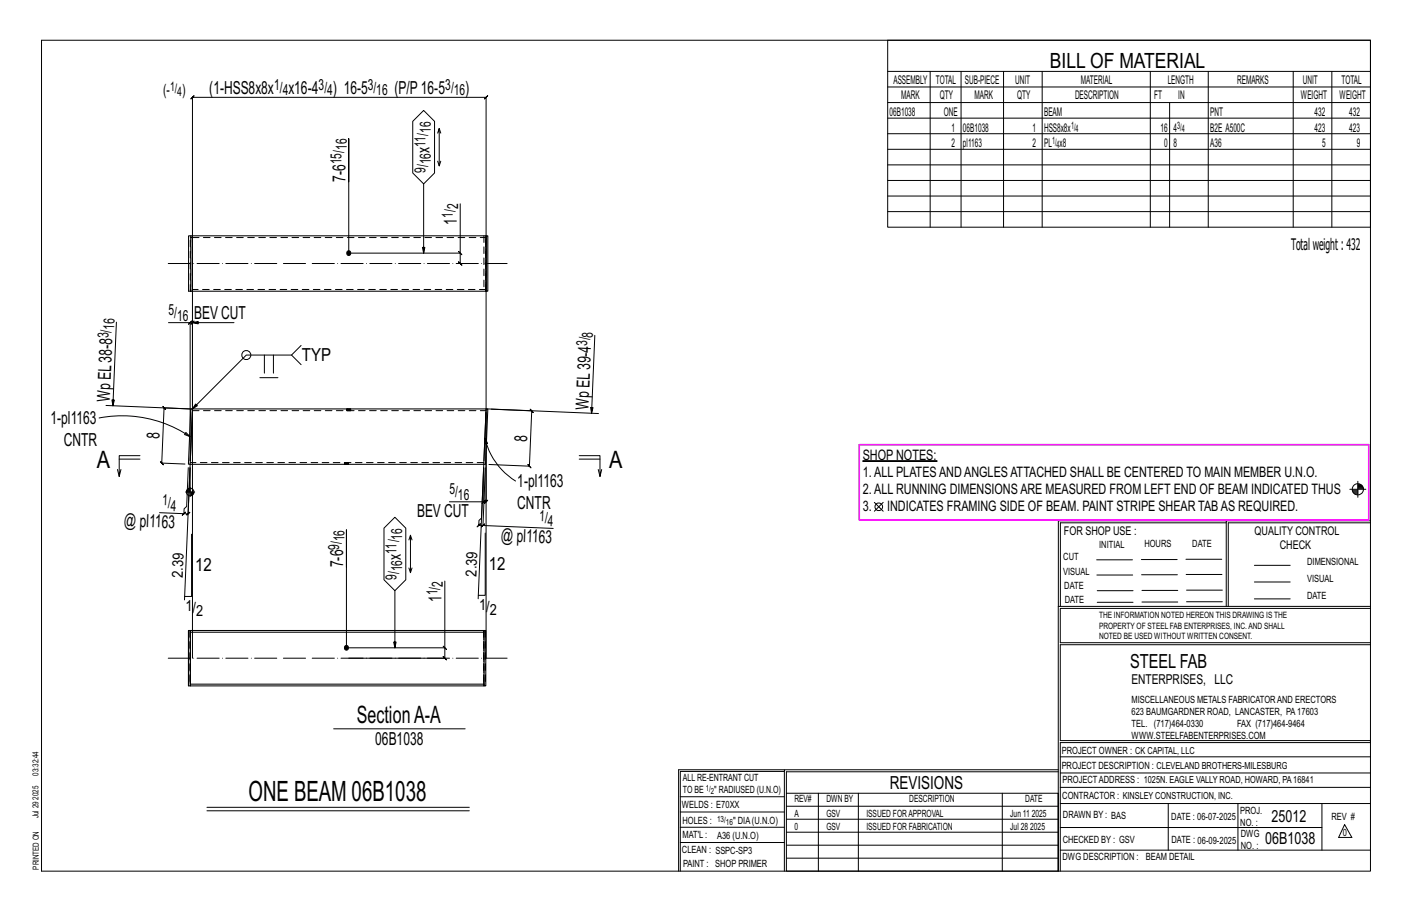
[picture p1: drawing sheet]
<svg xmlns="http://www.w3.org/2000/svg" width="432mm" height="279mm" viewBox="0 0 432 279" stroke-linecap="round" stroke-linejoin="round" font-family="sans-serif">
<g fill="#000" stroke="#000" stroke-width=".31">
<path d="M263.8 140.9h22.8v.1h-22.8z"/>
<circle cx="106.6" cy="77.4" r=".68"/>
<circle cx="105.9" cy="198.1" r=".68"/>
</g>
<g fill="none" stroke="#000" stroke-width=".31">
<path d="M12.7 12.3h406.4v254h-406.4zM271.5 12.3h147.6v57.2h-147.6zM126.2 37.1l3.4-3.3 3.3 3.3v15.8l-3.3 3.3-3.4-3.3zM134.3 39.3l.5 1.4M271.5 21.8h147.6M271.5 26.6h147.6M271.5 31.4h147.6M271.5 36.1h147.6M284.5 21.8v47.7M293.9 21.8v47.7M306.9 21.8v47.7M318.7 21.8v47.7"/>
<path d="M351.8 21.8v47.7M357.7 31.4v38.1M369.5 21.8v47.7M395.5 21.8v47.7M407.3 21.8v47.7M106.7 55.6v-13.2v35h34v-15.1M129.6 56.2v21.2l-.4-1.8h.7l-.3 1.8M133.8 49.3l.5 1.4 .5-1.4M133.8 40.7l.5-1.4v11.4M271.5 40.9h147.6M271.5 45.6h147.6M271.5 50.4h147.6"/>
<path d="M271.5 55.2h147.6M271.5 59.9h147.6M140.2 76.9l1 1zM140.7 77.4v3.2l-.5-.5 1 1-.5-.5M271.5 64.7h147.6M35.6 98.5l-1.1 25.5-.3-1.7h.8l-.5 1.7M51.5 98.6h6.7v42.2M58.2 98.6l-.5 .5 1-1zM58.2 98.6l2.4 .4v-.7l-1.7 .3h12.7M58.9 98.6v25.3M59.4 98.1l-1 1zM79.5 115.5h5.5"/>
<path d="M80.9 108.5v5.6M83.6 108.5v5.6M89.1 108.5l3 3M92.1 105.6l-3 2.9h-13.8l-16.4 16.5 .9-1.5 .6 .5-1.5 1h-1.1l-25.4-1.1M181.9 102.5l-1 23.8-.3-1.7h.8l-.5 1.7M30.3 127.8a37.1 37.1 0 0 1 27.8 5.7M42.8 139.3h-6.3v6.3l.5-2.1M56.9 132.2l1.2 1.3-1.7-.7zM58.2 125l-8-.3-.5-.5 .9 1-.4-.5-.7 16.9-.5-.6 .9 1.1-.4-.5 7.1 .3M148.3 133.9l.8 1.6-.7 .2zM148.3 133.9a21.1 21.1 0 0 0 9.4 13.1M148.6 125l34.4 1.4"/>
<path d="M148.6 126.1v27.3l.5-.5-1 1 .5-.5h-.7M150.2 125.1l12.4 .5-.5-.5 1 1-.5-.5-.7 16.9-.5-.5 1 1-.5-.5-12.4-.5M177.1 139.3h6.4v6.3l.5-2.1M35.9 143.5l.6 2.1M36.5 140.3h6.3M55.7 157.5l1.1-.9zM56.8 150.4h2.7M57.1 149.9v.5M57.3 149.6v.8M57.5 149.4v1M57.6 143l-.5 11.8-.8 .7-.1 1.5-7.4-.3M57.7 149.3v1.1"/>
<path d="M57.9 149.3v1.1M58.1 143l-.6 14.1 .5-.5-1 1 .5-.5-1.3-.1M58.2 141.9l-1.8 41.5M58.2 143v8.8M58.4 150.4v1.1M58.6 150.4v1.1M58.8 150.4v1M59 150.4v.8M59.2 150.4v.5M137.4 153.4h10.5v-10.4l-.6 15.4-.8 .7-.1 1.5-.5 .5 1-1-.5 .5h1.3M147.4 153.9l1-1zM147.9 141.9l-1.7 41.1"/>
<path d="M148.4 143l-.7 17.6 21.5 .9M177.1 140.3h6.4M182.9 143.5l.6 2.1M267.4 153.6l2.7 2.7M270.1 153.6l-2.7 2.7M375 159.8h-50.7v25.6M375 159.2h-51.3l-.1 107.1M412.8 149.6h4.9M413.5 149.9h1.7M413.6 150.1h1.6M413.7 150.4h1.5M414 150.7h1.2"/>
<path d="M414.3 151h.9M415.2 147.1v4.9M415.2 148.1h1M415.2 148.7h1.5M415.2 149.3h1.7M415.2 148.4h1.3M415.2 149h1.7M419.1 159.2h-44.1v26.2M419.1 159.8h-43.5v25.6M58.6 163.3v19h-2.1M105.9 173.4v-11.4v36h30.1v-20.4M117.4 161.4l3.4-3.3 3.3 3.3v15.8l-3.3 3.4-3.4-3.4z"/>
<path d="M125 173.6l.5 1.5 .5-1.5M125.5 163.6l-.5 1.5M126 165.1l-.5-1.5v11.5M147.2 161.1l1-.9zM148.4 163v19h-2.1M335.4 171.1h10.9M335.4 175.8h11M349 171h11M349.1 175.7h11M362.7 171h10.9M362.7 175.6h11M383.6 172.8h11"/>
<path d="M383.6 177.9h11M120.8 180.6v17.4l-.4-1.7h.7l-.3 1.7M135.5 197.5l1 1zM136 198v3.2l-.5-.5 1 1-.5-.5h-29.3M323.7 185.4h95.4M335.5 184.1h11M335.5 180.6h11M349.2 184h11M349.2 180.5h11M362.9 180.4h10.9M362.9 184h10.9M383.6 183.1h11"/>
<path d="M419.1 186h-94.9v10.5h94.9M419.1 197.1h-94.9v29.3h94.9v.6h-94.9v39.3M58.9 201.2v-171.4l-.5 .5 1-1-.5 .5h89.7l-.5 .5 1-1-.5 .5v171.4M102 222.8h40.2M239.9 235.8h-31.9v30.5M239.9 235.3h-32.4v31M323.6 235.3h-83.7v31M323.6 235.9h-83.1v6.6M324.2 236.3h94.9M324.2 231.4h94.9M63.3 246.8h80.2M63.3 247.8h80.2"/>
<path d="M208 252.9h31.9M208 257.5h31.9M208 243.6h31.9M208 248.2h31.9M240.5 242.5h83.1v23.8h-83.1zM240.5 258.4h83.1M240.5 254.4h83.1M240.5 250.4h83.1M240.5 246.5h83.1M250.3 242.5v23.8M262.5 242.5v23.8M306.5 242.5v23.8"/>
<path d="M324.2 253h80.1M324.2 245.6h94.9M324.2 259.9h94.9M324.2 240.7h94.9M357.3 245.6v14.3M378.6 245.6v14.3M404.3 245.6v14.3M411.2 252.1l2.2 3.9h-4zM240.5 262.3h83.1"/>
<circle cx="75.3" cy="108.5" r="1.38"/>
<circle cx="58.2" cy="150.4" r="1.16"/>
<circle cx="268.7" cy="154.9" r="1.17"/>
<circle cx="415.2" cy="149.6" r="1.71"/>
</g>
<path d="M262.8 135.9h155.8v23.1h-155.8z" fill="none" stroke="#f0f" stroke-width=".5"/>
<g fill="none" stroke="#000" stroke-width=".32">
<path d="M58.3 72.1h-.6v16.9h1.2v-16.9h-.6v16.9M58.9 72.1h89.7v15.9v1h-89.7M58.9 73.1v14.9M148.6 72.1h.1M148.6 72.1h.6v16.9h-.6zM58.3 125h.6l-.7 16.9h-.6zM58.8 126.1l-.6 14.8M58.9 125h89.7M148.6 126.1l-.6 14.8M148.6 125h.6l-.7 16.9h-.6zM58.2 141.9h89.7M57.6 192.7h.6v17h-.6z"/>
<path d="M57.7 192.7v17M58.2 192.7h89.8v.6h-89.8zM148 192.7h.6v17h-.6zM58.2 209.1h89.8v.6h-89.8z"/>
</g>
<g fill="none" stroke="#000" stroke-width=".31" stroke-dasharray="2 1.4">
<path d="M58.2 72.6h.6l.1 .5M58.8 72.1v16.4h-.6M58.8 72.6l89.8 .1M148 72.1v16.9M148.6 72.7v15.8M148.6 73.1h.1M58.2 89v-16.9M58.9 88l-.1 1M148.5 89v-16.9M148.6 88.5h-89.8M58.8 125.5h89.8M106.1 125v.5z"/>
<path d="M106.1 125h.1M106.4 125h-.2l-.1 .5M106.4 125.5h.3v-.5h-.3v.5h-.2M106.7 125h.2v.5h-.2M106.9 125h.2v.5h-.2M107.1 125v.5M107.2 125v.5M105.4 141.9v-.5M105.5 141.9v-.5M105.7 141.9h-.2v-.5h.2M105.9 141.9h-.2v-.5h.2M106.2 141.9h.2l.1-.5"/>
<path d="M106.2 141.4h-.3v.5h.3v-.5h.2M106.5 141.4v.5zM106.5 141.9h-.1M148 141.4h-89.8M58.2 192.7v17M147.9 192.7v17M148 193.8v-.5M148 192.7l-.1 15.9M148.5 192.7v17M58.2 208.6v-15.3M58.2 209.1v-.5M147.9 208.6l.1 1.1"/>
<path d="M148 209.1v-15.3"/>
</g>
<path d="M51.4 80.6h104.1M51.4 201.2h104.1" fill="none" stroke="#000" stroke-width=".31" stroke-dasharray="6.8 1 0 1"/>
<text font-size="8.6" x="76" y="244.8">ONE BEAM 06B1038</text>
<g font-size="7.3">
<text x="29.6" y="143.2">A</text>
<text x="186.3" y="143.2">A</text>
<text x="109.2" y="221">SectionA-A</text>
</g>
<text font-size="6.4" x="321.1" y="20.7">BILL OF MATERIAL</text>
<text font-size="5.9" x="345.6" y="204.1">STEEL FAB</text>
<g font-size="5.5">
<text x="64" y="28.8">(1-HSS8x8x</text>
<text x="88.2" y="28.8">x16-4</text>
<text x="101.8" y="28.8">) 16-5</text>
<text x="120.6" y="28.8">(P/P16-5</text>
<text x="142.3" y="28.8">)</text>
<text x="131.3" y="46.8" transform="rotate(-90 131.3 46.8)">x</text>
<text x="105.7" y="55.6" transform="rotate(-90 105.7 55.6)">7-6</text>
<text x="139.7" y="68.7" transform="rotate(-90 139.7 68.7)">1</text>
<text x="59.4" y="97.6">BEV CUT</text>
<text x="92.3" y="110.3">TYP</text>
<text x="33.6" y="122.9" transform="rotate(-88 33.6 122.9)">WpEL38-8</text>
<text x="180" y="125.2" transform="rotate(-88 180 125.2)">WpEL39-4</text>
<text x="15.4" y="129.7">1-pl1163</text>
<text x="19.5" y="136.2">CNTR</text>
<text x="48.8" y="134.2" transform="rotate(-88 48.8 134.2)">8</text>
<text x="161.2" y="135" transform="rotate(-88 161.2 135)">8</text>
<text x="158.2" y="149">1-pl1163</text>
<text x="158.2" y="155.5">CNTR</text>
<text x="37.9" y="160.8" transform="rotate(2 37.9 160.8)">@pl1163</text>
<text x="127.6" y="157.9">BEV CUT</text>
<text x="153.2" y="165.4" transform="rotate(2 153.2 165.4)">@pl1163</text>
<text x="105" y="173.4" transform="rotate(-90 105 173.4)">7-6</text>
<text x="122.5" y="171.1" transform="rotate(-90 122.5 171.1)">x</text>
<text x="59.6" y="174.6">12</text>
<text x="149.4" y="174.2">12</text>
<text x="135" y="184" transform="rotate(-90 135 184)">1</text>
<text x="114.8" y="227.8">06B1038</text>
<text x="272.2" y="241.1">REVISIONS</text>
</g>
<g font-size="5.1">
<text x="388.9" y="251.3">25012</text>
<text x="386.9" y="258.1">06B1038</text>
</g>
<text font-size="4.9" x="394.8" y="76.4">Totalweight : 432</text>
<g font-size="4.7">
<text x="49.9" y="28.9">(-</text>
<text x="55.7" y="28.9">)</text>
<text x="83.9" y="27.5">1/</text>
<text x="86.5" y="29.2">4</text>
<text x="97.4" y="27.5">3/</text>
<text x="100.1" y="29.2">4</text>
<text x="112.5" y="27.5">3/</text>
<text x="115.1" y="29.2">16</text>
<text x="136.2" y="27.5">3/</text>
<text x="138.8" y="29.2">16</text>
<text x="131.7" y="40.6" transform="rotate(-90 131.7 40.6)">16</text>
<text x="106.1" y="45.9" transform="rotate(-90 106.1 45.9)">16</text>
<text x="130.1" y="44.9" transform="rotate(-90 130.1 44.9)">11/</text>
<text x="104.4" y="50.2" transform="rotate(-90 104.4 50.2)">15/</text>
<text x="130.1" y="52.9" transform="rotate(-90 130.1 52.9)">9/</text>
<text x="131.7" y="50.3" transform="rotate(-90 131.7 50.3)">16</text>
<text x="140.2" y="64" transform="rotate(-90 140.2 64)">2</text>
<text x="138.5" y="66.7" transform="rotate(-90 138.5 66.7)">1/</text>
<text x="34.9" y="100.9" transform="rotate(-88 34.9 100.9)">16</text>
<text x="51.5" y="96.4">5/</text>
<text x="54.1" y="98.1">16</text>
<text x="33.2" y="103.4" transform="rotate(-88 33.2 103.4)">3/</text>
<text x="179.5" y="105.7" transform="rotate(-88 179.5 105.7)">3/</text>
<text x="181.3" y="103.2" transform="rotate(-88 181.3 103.2)">8</text>
<text x="49.6" y="154.5" transform="rotate(2 49.6 154.5)">1/</text>
<text x="137.4" y="151.2">5/</text>
<text x="140.1" y="152.8">16</text>
<text x="52.2" y="156.3" transform="rotate(2 52.2 156.3)">4</text>
<text x="164.9" y="159.1" transform="rotate(2 164.9 159.1)">1/</text>
<text x="167.5" y="160.9" transform="rotate(2 167.5 160.9)">4</text>
<text x="105.4" y="165.5" transform="rotate(-90 105.4 165.5)">16</text>
<text x="122.9" y="164.9" transform="rotate(-90 122.9 164.9)">16</text>
<text x="103.7" y="168.1" transform="rotate(-90 103.7 168.1)">9/</text>
<text x="121.3" y="169.3" transform="rotate(-90 121.3 169.3)">11/</text>
<text x="55.9" y="176.6" transform="rotate(-88 55.9 176.6)">2.39</text>
<text x="121.3" y="177.2" transform="rotate(-90 121.3 177.2)">9/</text>
<text x="122.9" y="174.6" transform="rotate(-90 122.9 174.6)">16</text>
<text x="135.5" y="179.4" transform="rotate(-90 135.5 179.4)">2</text>
<text x="145.7" y="176.2" transform="rotate(-88 145.7 176.2)">2.39</text>
<text x="133.8" y="182" transform="rotate(-90 133.8 182)">1/</text>
<text x="56.7" y="186.7">1/</text>
<text x="59.9" y="188.3">2</text>
<text x="146.5" y="186.3">1</text>
<text x="148.7" y="187.2">/</text>
<text x="149.7" y="188">2</text>
</g>
<g font-size="4.4">
<text x="263.8" y="140.6">SHOP NOTES:</text>
<text x="263.8" y="145.9">1.ALL PLATESANDANGLESATTACHED SHALL BE CENTERED TO MAIN MEMBER U.N.O.</text>
<text x="263.8" y="151.1">2.ALL RUNNING DIMENSIONSARE MEASURED FROM LEFT END OF BEAM INDICATED THUS</text>
<text x="263.8" y="156.3">3.</text>
<text x="271.3" y="156.3">INDICATES FRAMING SIDE OF BEAM. PAINT STRIPE SHEAR TABAS REQUIRED.</text>
</g>
<text font-size="4.2" x="346" y="209.1">ENTERPRISES, LLC</text>
<g font-size="4">
<text x="52" y="27.9">1/</text>
<text x="54.2" y="29.3">4</text>
</g>
<g font-size="3.7">
<text x="273.2" y="25.6">ASSEMBLY</text>
<text x="286.2" y="25.6">TOTAL</text>
<text x="295.1" y="25.6">SUB-PIECE</text>
<text x="310.4" y="25.6">UNIT</text>
<text x="330.5" y="25.6">MATERIAL</text>
<text x="357.1" y="25.6">LENGTH</text>
<text x="378.3" y="25.6">REMARKS</text>
<text x="398.4" y="25.6">UNIT</text>
<text x="410.2" y="25.6">TOTAL</text>
<text x="272.1" y="35.5">06B1038</text>
<text x="275.6" y="30.4">MARK</text>
<text x="287.4" y="30.4">QTY</text>
<text x="288.6" y="35.5">ONE</text>
<text x="298" y="30.4">MARK</text>
<text x="311" y="30.4">QTY</text>
<text x="319.3" y="35.5">BEAM</text>
<text x="328.7" y="30.4">DESCRIPTION</text>
<text x="353" y="30.4">FT</text>
<text x="360.3" y="30.4">IN</text>
<text x="370.1" y="35.5">PNT</text>
<text x="397.8" y="30.4">WEIGHT</text>
<text x="402" y="35.5">432</text>
<text x="409.6" y="30.4">WEIGHT</text>
<text x="412.6" y="35.5">432</text>
<text x="290.9" y="40.2">1</text>
<text x="294.5" y="40.2">06B1038</text>
<text x="315.8" y="40.2">1</text>
<text x="319.3" y="40.2">HSS8x8x</text>
<text x="354.9" y="40.2">16</text>
<text x="358.9" y="40.2">4</text>
<text x="370.1" y="40.2">B2E A500C</text>
<text x="402" y="40.2">423</text>
<text x="412.6" y="40.2">423</text>
<text x="290.9" y="45">2</text>
<text x="294.5" y="45">pl1163</text>
<text x="315.8" y="45">2</text>
<text x="319.3" y="45">PL x8</text>
<text x="356" y="45">0</text>
<text x="358.9" y="45">8</text>
<text x="370.1" y="45">A36</text>
<text x="404.3" y="45">5</text>
<text x="415" y="45">9</text>
<text x="325.3" y="163.4">FOR SHOP USE :</text>
<text x="383.7" y="163.4">QUALITY CONTROL</text>
<text x="391.4" y="167.8">CHECK</text>
</g>
<g font-size="3.1">
<text x="327.5" y="39.4">1/</text>
<text x="328.9" y="40.5">4</text>
<text x="360" y="39.4">3/</text>
<text x="361.4" y="40.5">4</text>
<text x="321.7" y="44.1">1/</text>
<text x="323.1" y="45.3">4</text>
<text x="336.2" y="167.4">INITIAL</text>
<text x="350" y="167.1">HOURS</text>
<text x="364.6" y="167.2">DATE</text>
<text x="325.2" y="171.3">CUT</text>
<text x="399.8" y="172.8">DIMENSIONAL</text>
<text x="325.1" y="175.8">VISUAL</text>
<text x="399.8" y="177.9">VISUAL</text>
<text x="325.5" y="180">DATE</text>
<text x="325.7" y="184.4">DATE</text>
<text x="399.8" y="183.1">DATE</text>
<text x="346" y="215">MISCELLANEOUS METALS FABRICATORAND ERECTORS</text>
<text x="346" y="218.6">623 BAUMGARDNER ROAD, LANCASTER, PA17603</text>
<text x="346" y="225.8">WWW.STEELFABENTERPRISES.COM</text>
<text x="346" y="222.2">TEL. (717)464-0330</text>
<text x="378.3" y="222.2">FAX (717)464-9464</text>
<text x="324.7" y="230.5">PROJECT OWNER : CK CAPITAL, LLC</text>
<text x="208.8" y="238.8">ALL RE-ENTRANT CUT</text>
<text x="324.7" y="235.1">PROJECT DESCRIPTION : CLEVELAND BROTHERS-MILESBURG</text>
<text x="324.9" y="239.5">PROJECTADDRESS : 1025N. EAGLE VALLY ROAD, HOWARD, PA16841</text>
<text x="208.8" y="242.5">TO BE</text>
<text x="218.4" y="242.5">&quot; RADIUSED (U.N.O)</text>
<text x="242.9" y="245.3">REV#</text>
<text x="252.7" y="245.3">DWN BY</text>
<text x="278.1" y="245.3">DESCRIPTION</text>
<text x="313.5" y="245.3">DATE</text>
<text x="324.9" y="244.2">CONTRACTOR : KINSLEY CONSTRUCTION, INC.</text>
<text x="208.5" y="247">WELDS : E70XX</text>
<text x="208.7" y="251.7">HOLES :</text>
<text x="224.2" y="251.8">&quot; DIA(U.N.O)</text>
<text x="242.9" y="249.9">A</text>
<text x="252.7" y="249.9">GSV</text>
<text x="264.9" y="249.9">ISSUED FORAPPROVAL</text>
<text x="309" y="249.9">Jun 11</text>
<text x="315.5" y="249.9">2025</text>
<text x="325.1" y="250">DRAWN BY : BAS</text>
<text x="358.2" y="250.5">DATE : 06-07-2025</text>
<text x="379.3" y="248.9">PROJ.</text>
<text x="407.2" y="250.5">REV #</text>
<text x="208.7" y="256.3">MAT'L :</text>
<text x="219.3" y="256.4">A36 (U.N.O)</text>
<text x="242.9" y="253.8">0</text>
<text x="252.7" y="253.8">GSV</text>
<text x="264.9" y="253.8">ISSUED FOR FABRICATION</text>
<text x="309" y="253.8">Jul 28</text>
<text x="315" y="253.8">2025</text>
<text x="325" y="257.6">CHECKED BY : GSV</text>
<text x="358.3" y="257.7">DATE : 06-09-2025</text>
<text x="379.3" y="252.5">NO. :</text>
<text x="379.5" y="255.9">DWG</text>
<text x="410.6" y="255.5">0</text>
<text x="208.6" y="260.7">CLEAN : SSPC-SP3</text>
<text x="324.9" y="262.9">DWG DESCRIPTION :</text>
<text x="350.4" y="263">BEAM DETAIL</text>
<text x="379.5" y="259.5">NO. :</text>
<text x="208.9" y="265">PAINT : SHOP PRIMER</text>
</g>
<g font-size="2.7">
<text x="336.1" y="189">THE INFORMATION NOTED HEREON THIS DRAWING IS THE</text>
<text x="336.1" y="195.4">NOTED BE USED WITHOUT WRITTEN CONSENT.</text>
<text x="336.1" y="192.2">PROPERTY OF STEEL FAB ENTERPRISES, INC.AND SHALL</text>
</g>
<g font-size="2.6">
<text x="215.9" y="241.8">1/</text>
<text x="217.4" y="242.7">2</text>
<text x="219.3" y="251.1">13/</text>
<text x="222" y="252.1">16</text>
</g>
<g font-size="2.5">
<text x="11.7" y="237.1" transform="rotate(-90 11.7 237.1)">03:32:44</text>
<text x="11.8" y="244.4" transform="rotate(-90 11.8 244.4)">2025</text>
<text x="11.8" y="250.1" transform="rotate(-90 11.8 250.1)">Jul 29</text>
<text x="11.9" y="265.8" transform="rotate(-90 11.9 265.8)">PRINTED ON</text>
</g>
</svg>
